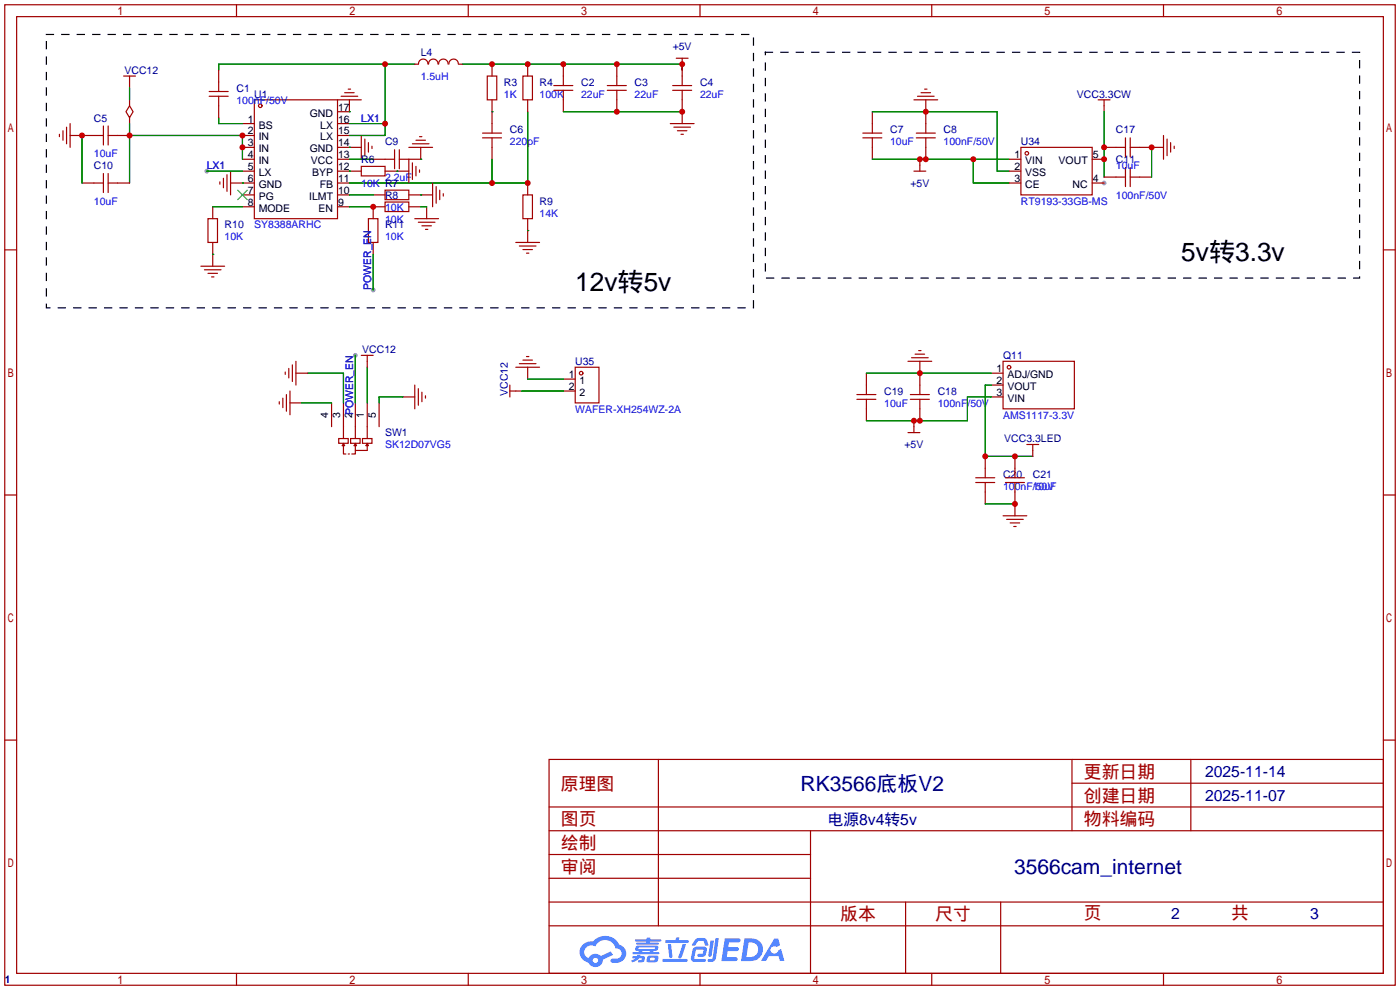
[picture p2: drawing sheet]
<svg xmlns="http://www.w3.org/2000/svg" width="299mm" height="212mm" viewBox="0 0 299 212" stroke-linecap="round" stroke-linejoin="round" font-family="sans-serif">
<g fill="#999">
<circle cx="236" cy="39.1" r=".51"/>
<circle cx="44.2" cy="36.6" r=".51"/>
<circle cx="79.8" cy="62" r=".51"/>
<circle cx="75.9" cy="75.9" r=".51"/>
</g>
<g fill="none" stroke="#a10000" stroke-width=".25">
<path d="M1 1h297.2v209.6h-297.2zM3.6 3.6h292.1v204.4h-292.1zM50.5 1v2.6M100.1 1v2.6M149.6 1v2.6M199.1 1v2.6M248.7 1v2.6M1 53.4h2.6M295.7 53.4h2.5M1 105.8h2.6M295.7 105.8h2.5M1 158.2h2.6"/>
<path d="M295.7 158.2h2.5M117.3 162.3h178.4v45.7h-178.4zM117.3 177.5h178.4M117.3 172.5h178.4M140.7 162.3v35.6M173.2 177.5v30.5M229.1 162.3v15.2M229.1 167.4h66.6M254.5 162.3v15.2M117.3 182.6h55.9M117.3 197.9h178.4M117.3 192.8h178.4"/>
<path d="M117.3 187.7h55.9M193.5 192.8v15.2M213.9 192.8v15.2M50.5 208v2.6M100.1 208v2.6M149.6 208v2.6M199.1 208v2.6M248.7 208v2.6"/>
</g>
<g fill="#5487ff">
<path d="M154.9 200.5h2.7a.48 .48 0 0 1 .7 .5 .48 .48 0 0 1-.7 .4h-1.8l-.2 1h1.9a.43 .43 0 0 1 .4 .5 .43 .43 0 0 1-.4 .4h-2l-.2 1.3h1.7a.45 .45 0 0 1 .6 .1 .45 .45 0 0 1-.2 .6l-3.2 .1z"/>
<path d="M165.5 200.6h.8l.4 1.4-.7 .4a.84 .84 0 0 0-1.2 .2 .84 .84 0 0 0 .3 1.2 .84 .84 0 0 0 1.2-.4v-.3l.6-.3 .7 2.6h-.9l-.3-1.1h-2.1l-.6 1.1h-1.1z"/>
<path d="M151.9 201h.7l-.5 3.2a.36 .36 0 0 1-.4 .3 .36 .36 0 0 1-.3-.3z"/>
<path d="M152.9 200.5h.7l-.6 4.3a1.13 1.13 0 0 1-1.8 .6l.2-.4 .8-.1 .1-.2z"/>
<path d="M148.6 200.8l.6-.3h1a.77 .77 0 0 1 .9 .5l.3 .9-.2 .2h-.5l-.3-.9-.2-.1h-1l-.7 1h-.6v-.2z"/>
<path d="M148.2 202.7l.5-.4h1.7a.81 .81 0 0 1 .7 .5 .81 .81 0 0 1-.2 .9 .81 .81 0 0 1-.9 .8h-.7a.32 .32 0 0 1-.3-.4 .32 .32 0 0 1 .4-.3h.8l.2-.9-1.7 .1-.3 1.9 2.2 .1a.32 .32 0 0 1 .3 .3 .32 .32 0 0 1-.4 .3h-2.3l-.4-.3-.1-.5z"/>
<path d="M141.6 204.9h5a.33 .33 0 0 1 .4 .4 .33 .33 0 0 1-.4 .3h-4.9l-.1-.2z"/>
<path d="M145.9 201.8h.7l-.6 2a.98 .98 0 0 1-.7 1l-.3-.3z"/>
<path d="M142.7 201.8h.7l.3 2.6a.34 .34 0 0 1-.3 .3 .34 .34 0 0 1-.4-.2z"/>
<path d="M142.2 200.9h2.2l.2-.6h.6l-.1 .6h1.8a.32 .32 0 0 1 .3 .3 .32 .32 0 0 1-.4 .3h-4.5l-.1-.1z"/>
<path d="M135.2 204.3h.9l.1-.2h.7l-.1 .2 .9 .1a.82 .82 0 0 1-.6 1.3h-.7v-.5h.6l.1-.4a.68 .68 0 0 0-.9 .4l-1.1 .5-.2-.5 1-.4h-.8z"/>
<path d="M135.8 200.7h2.4l.1-.3h.7l-.1 .4h2.2l.3 .2-.3 .2h-2.2l-.1 .3h1.8l.2 .2-.2 .2h-4.5l-.1-.4h2.1v-.3h-2.2l-.2-.1z"/>
<path d="M159.1 200.5l-.7 4.9h1.7a2.5 2.5 0 0 0 3-2.5 2.5 2.5 0 0 0-3.1-2.4zM160 201.4a1.61 1.61 0 0 1 2 1.4 1.61 1.61 0 0 1-1.8 1.7l-.7 .1z"/>
<path d="M135.9 202.3a.55 .55 0 0 0-.1 .7 .55 .55 0 0 0 .7 .2v.3h-1.3v.4h5.5l.2-.2-.2-.2h-1.2l.2-.3a.7 .7 0 0 0 .9-.2 .7 .7 0 0 0-.1-.9h-4.1zM136.5 202.5h3.3l.2 .1-.2 .3h-3.2zM137.2 203.2h1.7l-.1 .3h-1.5z"/>
<path d="M138.4 204.4a1.05 1.05 0 0 0-.1 1.2 2.91 2.91 0 0 0 2.2-.1 .98 .98 0 0 0 0-1.2l-1.6-.1zM139 204.7h.8l.1 .3-.2 .2h-.8z"/>
<path d="M124.6 201.9a2.23 2.23 0 0 0-.6 2.3 2.23 2.23 0 0 0 1.8 1.5 1.58 1.58 0 0 0 1.7 1 1.58 1.58 0 0 0 1.3-1.6l2.2-1-.5-.8-2.1 1a1.65 1.65 0 0 0-2.6 .5 1.45 1.45 0 0 1-.8-2 1.45 1.45 0 0 1 2-.6l.2 .1a2.3 2.3 0 0 1 2.4-1.4 2.3 2.3 0 0 1 2 1.8 1.12 1.12 0 0 1 1.3 1 1.12 1.12 0 0 1-1.2 1.2h-.7a.45 .45 0 0 0-.5 .4 .45 .45 0 0 0 .4 .5 2.21 2.21 0 0 0 2.3-.6 2.21 2.21 0 0 0 .5-2.2 2.13 2.13 0 0 0-1.4-1.1 3.3 3.3 0 0 0-5.5-.7l-1.2 .1zM126.7 205.3a.57 .57 0 0 1 1.1 0 .57 .57 0 0 1-1.1 0z"/>
</g>
<g fill="none" stroke="#a10000" stroke-width=".25">
<path d="M26.4 16.3h2.6M27.7 16.3v2.5M44.7 19.6h4.1M46.7 15v4.6M73.7 19.8h2M74.4 19.1h.5M88.6 13.7h.8M89.4 13.7a1.01 1.01 0 0 1 1-1.1 1.01 1.01 0 0 1 1.1 1.1M91.6 13.7a1.01 1.01 0 0 1 1-1.1 1.01 1.01 0 0 1 1 1.1M93.7 13.7a1.01 1.01 0 0 1 1.1-1.1 1.01 1.01 0 0 1 1 1.1M95.9 13.7a1.01 1.01 0 0 1 1-1.1 1.01 1.01 0 0 1 1.1 1.1M98 13.7h.8"/>
<path d="M104.1 16.3h2.1v5h-2.1zM105.2 13.7v2.6M111.8 16.3h2v5h-2zM112.8 13.7v2.6M118.4 19.3h4M118.4 18.3h4M120.4 13.7v4.6M120.4 19.3v4.6M129.8 19.3h4.1M129.8 18.3h4.1M131.8 13.7v4.6M131.8 19.3v4.6"/>
<path d="M143.8 19.3h4M143.8 18.3h4M144.5 12.4h2.6M145.8 12.4v5.9M145.8 19.3v7.1M196.8 19.8h2.1M197.6 19.1h.5M12.7 28.7v.5M13.5 27.9v2.1M14.2 27.2v3.5M15 29h7.1M15 26.4v5.1"/>
<path d="M17.5 39.1h4.6M22.1 26.9v4.1M22.1 37.1v4M23.1 29h4.6M23.1 39.1h4.6M23.1 26.9v4.1M23.1 37.1v4M27.7 22.6l.7 1.3-.7 1.2-.8-1.2zM27.7 21.3v1.3M27.7 25.1v1.3M44.7 20.6h4.1M46.7 20.6v4.5"/>
<path d="M47 38.9v.5M47.8 38.1v2M48.5 37.3v3.6M49.3 39.1h5.1M49.3 36.6v5.1M51.8 26.4h2.6M51.8 29h2.6M51.8 31.5h2.6M51.8 34h2.6M51.8 36.6h2.6M54.4 21.3h17.7v25.4h-17.7zM72.1 26.4h2.6"/>
<path d="M72.1 29h2.6M72.1 31.5h5.1M72.1 34h2.6M72.1 36.6h5.1M72.1 39.1h2.6M72.1 21.3h5.1M72.9 20.6h3.6M74.7 21.3v2.6h-2.6M77.2 35.6h5.1v2h-5.1zM77.2 29v5M78 29.7v3.6M78.7 30.5v2"/>
<path d="M79.5 31.2v.6M79.8 34h4.5M82.3 36.6h5.1M84.3 32v4.1M85.3 32v4.1M87.4 31.5h5.1M87.4 34v5.1M88.1 30.7h3.6M88.1 34.8v3.6M88.9 30h2M88.9 35.6v2M89.7 29.2h.5"/>
<path d="M89.7 36.3v.5M89.9 31.5v2.5h-4.6M92.5 39.1v5.1M93.2 39.9v3.5M103.1 29.5h4.1M103.1 28.4h4.1M105.2 21.3v7.1M105.2 29.5v4.5M112.8 21.3v2.6M112.8 39.1v2.6M143.3 26.4h5M144 27.2h3.6"/>
<path d="M144.8 27.9h2M145.5 28.7h.5M184.4 29.5h4.1M184.4 28.4h4.1M186.4 23.9v4.5M186.4 29.5v4.5M195.3 36.6h2.6M195.3 21.3h5.1M195.8 29.5h4.1M195.8 28.4h4.1M196.1 20.6h3.5M196.6 34v2.6"/>
<path d="M197.9 21.3v7.1M197.9 29.5v4.5M215.6 34h2.6M215.6 36.6h2.6M215.6 39.1h2.6M218.2 31.5h15.2v10.2h-15.2zM233.4 34h2.6M233.4 39.1h2.6M234.7 21.3h2.5M236 31.5h4.5M236 21.3v2.6M236 37.8h4.5"/>
<path d="M240.5 29.5v4M240.5 35.8v4.1M241.6 31.5h7.1M241.6 37.8h4.5M241.6 29.5v4M241.6 35.8v4.1M248.7 29v5M249.4 29.7v3.6M250.2 30.5v2M251 31.2v.6M42.9 56.9h5.1M43.7 57.7h3.5"/>
<path d="M44.4 46.7h2.1v5.1h-2.1zM44.4 58.4h2.1M45.2 59.2h.5M45.5 44.2v2.5M45.5 51.8v5.1M51.8 41.7h2.6M51.8 44.2h2.6M72.1 41.7h2.6M72.1 44.2h2.6M78.7 46.7h2.1v5.1h-2.1zM79.8 41.7h2.5M79.8 51.8v2.6"/>
<path d="M82.3 43.2h5.1v2h-5.1zM82.3 40.6h5.1v2.1h-5.1zM82.3 44.2h-2.5v2.5M87.4 41.7h5.1M87.4 44.2h2.5M88.6 46.7h5.1M89.4 47.5h3.6M90.2 48.3h2M90.9 49h.5M91.2 44.2v2.5M94 40.6v2.1M94.7 41.4v.5"/>
<path d="M110.2 51.8h5.1M111 52.6h3.6M111.8 41.7h2v5h-2zM111.8 53.3h2M112.5 54.1h.5M112.8 46.7v5.1M61 79.5v.5M61.7 78.7v2.1M62.5 78v3.5M63.2 79.8h2.6M63.2 77.2v5.1M77.2 75.9h2.6"/>
<path d="M78.5 75.9v2.6M110.2 78.5h5.1M111 77.7h3.6M111.8 77h2M112.5 76.2h.5M112.8 78.5v2.5M122.9 78.5h5.1v7.6h-5.1zM185.2 79.8v4.5M194.1 77.2h5M194.8 76.5h3.6M195.6 75.7h2M196.3 74.9h.5"/>
<path d="M196.6 77.2v7.1M211.8 79.8h2.6M214.4 77.2h15.2v10.2h-15.2zM59.7 85.9v.5M60.5 85.1v2M61.2 84.3v3.6M62 86.1h2.5M62 83.6v5M70.9 86.1v5.1M72.4 93.7h2v1h-2zM73.4 94.7l.3 .5h-.5zM73.4 95.2v1.8h.5"/>
<path d="M73.4 86.1v7.6M74.4 97h.3M74.9 93.7h2.1v1h-2.1zM75.9 94.7l.3 .5h-.5zM75.9 95.2v1.8h-.7M75.9 86.1v7.6M77.5 93.7h2v1h-2zM78.5 94.7l.2 .5h-.5zM78.5 86.1v7.6M78.5 95.2v1.1h-2.6M81 86.1v5.1M86.1 84.8h2.5"/>
<path d="M88.6 82.3v5.1M89.4 83.1v3.5M90.2 83.8v2.1M90.9 84.6v.5M109 83.6h2.5M109 82.3v2.5M120.4 81h2.5M120.4 83.6h2.5M183.1 84.3h4.1M183.1 85.3h4.1M185.2 85.3v4.6M194.1 92.5h2.5"/>
<path d="M194.6 84.3h4M194.6 85.3h4M195.3 89.9v2.6M196.6 85.3v4.6M210.6 97.5v4.6M211.8 84.8h2.6M211.8 82.3h2.6M216.9 97.5v4.6M219.5 95h2.5M220.7 95v2.5M208.5 102.1h4.1M208.5 103.1h4.1"/>
<path d="M210.6 103.1v4.6M214.4 110.2h5.1M214.9 102.1h4M214.9 103.1h4M215.1 111h3.6M215.9 111.8h2M216.7 112.5h.5M216.9 103.1v7.1"/>
<circle cx="55.6" cy="22.6" r=".38"/>
<circle cx="219.5" cy="32.8" r=".38"/>
<circle cx="124.2" cy="79.8" r=".38"/>
<circle cx="215.6" cy="78.5" r=".38"/>
</g>
<path d="M50.8 40.6l2 2.1M52.8 40.6l-2 2.1" fill="none" stroke="#3c3" stroke-width=".25"/>
<g fill="none" stroke="#008700" stroke-width=".25">
<path d="M27.7 18.8v2.5M82.3 13.7v15.3h-7.6M88.6 13.7h-41.9v1.3M98.8 13.7h47v1.3M17.5 29v10.1M27.7 26.4v12.7M27.7 29h24.1v5M44.2 36.6h7.6M46.7 25.1v1.3h5.1M51.8 39.1h.1M74.7 23.9h.1M74.7 31.5h.1"/>
<path d="M74.7 36.6h.1M74.7 26.4h7.6M74.7 34h5.1M84.8 36.6h.1M89.9 34h.1M105.2 23.9h.1M105.2 34v5.1M112.8 23.9v15.2h-38.1M120.4 23.9h25.4M186.4 23.9h26.7v12.7h2.5M186.4 34h29.2M208 34v5.1h7.6"/>
<path d="M236 23.9v13.9M246.1 31.5v6.3M45.5 54.4h.1M45.5 44.2h6.3M74.7 44.2h5.1M74.7 41.7h5.1M79.8 54.4v7.6M89.9 41.7h.1M89.9 44.2h1.3M112.8 49.3h.1M65.8 79.8h7.6v6.3M75.9 75.9v10.2"/>
<path d="M78.5 78.5v7.6M185.2 79.8h26.6M64.5 86.1h6.4M86.1 84.8h-5.1v1.3M111.5 83.6h8.9M112.8 81h7.6M211.8 84.8h-5v5.1h-21.6M211.8 82.3h-1.2v15.2h10.1M210.6 107.7h6.3"/>
</g>
<path d="M9.9 7.4h151.1v58.4h-151.1zM163.6 11.2h127v48.2h-127z" fill="none" stroke="#000" stroke-width=".25" stroke-dasharray="1.5 1.8"/>
<g fill="#c00">
<circle cx="27.7" cy="29" r=".63"/>
<circle cx="51.8" cy="31.5" r=".63"/>
<circle cx="51.8" cy="29" r=".63"/>
<circle cx="17.5" cy="29" r=".63"/>
<circle cx="82.3" cy="26.4" r=".63"/>
<circle cx="82.3" cy="13.7" r=".63"/>
<circle cx="105.2" cy="13.7" r=".63"/>
<circle cx="112.8" cy="13.7" r=".63"/>
<circle cx="120.4" cy="13.7" r=".63"/>
<circle cx="131.8" cy="13.7" r=".63"/>
<circle cx="145.8" cy="13.7" r=".63"/>
<circle cx="105.2" cy="39.1" r=".63"/>
<circle cx="112.8" cy="39.1" r=".63"/>
<circle cx="79.8" cy="44.2" r=".63"/>
<circle cx="131.8" cy="23.9" r=".63"/>
<circle cx="145.8" cy="23.9" r=".63"/>
<circle cx="197.9" cy="34" r=".63"/>
<circle cx="196.6" cy="34" r=".63"/>
<circle cx="208" cy="34" r=".63"/>
<circle cx="197.9" cy="23.9" r=".63"/>
<circle cx="236" cy="34" r=".63"/>
<circle cx="236" cy="31.5" r=".63"/>
<circle cx="246.1" cy="31.5" r=".63"/>
<circle cx="196.6" cy="89.9" r=".63"/>
<circle cx="195.3" cy="89.9" r=".63"/>
<circle cx="196.6" cy="79.8" r=".63"/>
<circle cx="210.6" cy="97.5" r=".63"/>
<circle cx="216.9" cy="97.5" r=".63"/>
<circle cx="216.9" cy="107.7" r=".63"/>
</g>
<g font-size="5.6">
<text x="252.5" y="55.8">5v转3.3v</text>
<text x="122.9" y="62.1">12v转5v</text>
</g>
<g font-size="4.5" fill="#000080">
<text x="171.1" y="169">RK3566底板V2</text>
<text x="216.8" y="186.8">3566cam_internet</text>
</g>
<g font-size="3.8" fill="#a00000">
<text x="231.6" y="166.2">更新日期</text>
<text x="119.9" y="168.8">原理图</text>
<text x="231.6" y="171.3">创建日期</text>
<text x="119.9" y="176.4">图页</text>
<text x="231.6" y="176.4">物料编码</text>
<text x="119.9" y="181.5">绘制</text>
<text x="119.9" y="186.6">审阅</text>
<text x="179.6" y="196.7">版本</text>
<text x="199.9" y="196.7">尺寸</text>
<text x="231.6" y="196.5">页</text>
<text x="263.1" y="196.5">共</text>
</g>
<g font-size="3.4" fill="#000080">
<text x="257.6" y="166.1">2025-11-14</text>
<text x="257.6" y="171.2">2025-11-07</text>
<text x="176.9" y="176.2">电源8v4转5v</text>
<text x="250.3" y="196.3">2</text>
<text x="280" y="196.3">3</text>
</g>
<g font-size="2.2" fill="#000080">
<text x="89.9" y="12">L4</text>
<text x="143.8" y="10.7">+5V</text>
<text x="26.6" y="15.8">VCC12</text>
<text x="50.5" y="19.6">C1</text>
<text x="54.4" y="20.9">U1</text>
<text x="107.7" y="18.3">R3</text>
<text x="115.3" y="18.3">R4</text>
<text x="124.2" y="18.3">C2</text>
<text x="135.6" y="18.3">C3</text>
<text x="149.6" y="18.3">C4</text>
<text x="230.2" y="20.9">VCC3.3CW</text>
<text x="20.1" y="26">C5</text>
<text x="109" y="28.5">C6</text>
<text x="190.2" y="28.5">C7</text>
<text x="201.7" y="28.5">C8</text>
<text x="238.5" y="28.5">C17</text>
<text x="77.2" y="34.9">R6</text>
<text x="82.3" y="31">C9</text>
<text x="218.2" y="31">U34</text>
<text x="238.5" y="34.9">C11</text>
<text x="20.1" y="36.1">C10</text>
<text x="194.6" y="39.9">+5V</text>
<text x="82.3" y="42.5">R8</text>
<text x="115.3" y="43.7">R9</text>
<text x="48" y="48.8">R10</text>
<text x="82.3" y="48.8">R11</text>
<text x="77.4" y="75.5">VCC12</text>
<text x="214.4" y="76.8">Q11</text>
<text x="122.9" y="78">U35</text>
<text x="108.5" y="84.6" transform="rotate(-90 108.5 84.6)">VCC12</text>
<text x="189" y="84.4">C19</text>
<text x="200.4" y="84.4">C18</text>
<text x="82.3" y="93.3">SW1</text>
<text x="193.3" y="95.8">+5V</text>
<text x="214.6" y="94.5">VCC3.3LED</text>
<text x="214.4" y="102.2">C20</text>
<text x="220.7" y="102.2">C21</text>
<text x="1" y="210.1">1</text>
</g>
<g font-size="2.2" fill="#00f">
<text x="89.9" y="17.1">1.5uH</text>
<text x="50.5" y="22.2">100nF/50V</text>
<text x="107.7" y="20.9">1K</text>
<text x="115.3" y="20.9">100K</text>
<text x="124.2" y="20.9">22uF</text>
<text x="135.6" y="20.9">22uF</text>
<text x="149.6" y="20.9">22uF</text>
<text x="77.2" y="26">LX1</text>
<text x="20.1" y="33.6">10uF</text>
<text x="109" y="31">220pF</text>
<text x="190.2" y="31">10uF</text>
<text x="201.7" y="31">100nF/50V</text>
<text x="44.2" y="36.1">LX1</text>
<text x="77.2" y="39.9">10K R7</text>
<text x="82.3" y="38.7">2.2uF</text>
<text x="238.5" y="36.1">10uF</text>
<text x="20.1" y="43.7">10uF</text>
<text x="82.3" y="47.6">10K</text>
<text x="82.3" y="45">10K</text>
<text x="115.3" y="46.3">14K</text>
<text x="218.2" y="43.7">RT9193-33GB-MS</text>
<text x="238.5" y="42.5">100nF/50V</text>
<text x="48" y="51.4">10K</text>
<text x="54.4" y="48.8">SY8388ARHC</text>
<text x="82.3" y="51.4">10K</text>
<text x="79.3" y="62" transform="rotate(-90 79.3 62)">POWER_EN</text>
<text x="122.9" y="88.2">WAFER-XH254WZ-2A</text>
<text x="189" y="86.9">10uF</text>
<text x="200.4" y="86.9">100nF/50V</text>
<text x="214.4" y="89.5">AMS1117-3.3V</text>
<text x="82.3" y="95.8">SK12D07VG5</text>
<text x="214.4" y="104.7">100nF/50V</text>
<text x="220.7" y="104.7">10uF</text>
</g>
<g font-size="2.2">
<text x="72.3" y="23.7">17</text>
<text x="53" y="26.2">1</text>
<text x="53" y="28.7">2</text>
<text x="55.3" y="27.5">BS</text>
<text x="66.2" y="24.9">GND</text>
<text x="68.5" y="27.5">LX</text>
<text x="72.3" y="28.7">15</text>
<text x="72.3" y="26.2">16</text>
<text x="53" y="31.3">3</text>
<text x="53" y="33.8">4</text>
<text x="55.3" y="30">IN</text>
<text x="55.3" y="32.6">IN</text>
<text x="55.3" y="35.1">IN</text>
<text x="66.2" y="32.6">GND</text>
<text x="66.5" y="35.1">VCC</text>
<text x="68.5" y="30">LX</text>
<text x="72.3" y="33.8">13</text>
<text x="72.3" y="31.3">14</text>
<text x="216.8" y="33.8">1</text>
<text x="219.1" y="35.1">VIN</text>
<text x="226.3" y="35.1">VOUT</text>
<text x="233.6" y="33.8">5</text>
<text x="53" y="36.4">5</text>
<text x="53" y="38.9">6</text>
<text x="53" y="41.4">7</text>
<text x="55.3" y="37.6">LX</text>
<text x="55.3" y="40.2">GND</text>
<text x="66.7" y="37.6">BYP</text>
<text x="68.3" y="40.2">FB</text>
<text x="72.3" y="41.4">10</text>
<text x="72.3" y="38.9">11</text>
<text x="72.3" y="36.4">12</text>
<text x="216.8" y="36.4">2</text>
<text x="216.8" y="38.9">3</text>
<text x="219.1" y="37.6">VSS</text>
<text x="219.1" y="40.2">CE</text>
<text x="229.2" y="40.2">NC</text>
<text x="233.6" y="38.9">4</text>
<text x="53" y="44">8</text>
<text x="55.3" y="42.7">PG</text>
<text x="55.3" y="45.3">MODE</text>
<text x="66.1" y="42.7">ILMT</text>
<text x="68.1" y="45.3">EN</text>
<text x="72.3" y="44">9</text>
<text x="121.6" y="80.8">1</text>
<text x="121.6" y="83.4">2</text>
<text x="123.9" y="82.1">1</text>
<text x="213" y="82.1">2</text>
<text x="213" y="79.5">1</text>
<text x="215.3" y="83.4">VOUT</text>
<text x="215.3" y="80.8">ADJ/GND</text>
<text x="70.2" y="89.4" transform="rotate(-90 70.2 89.4)">4</text>
<text x="72.7" y="89.4" transform="rotate(-90 72.7 89.4)">3</text>
<text x="75.2" y="89.4" transform="rotate(-90 75.2 89.4)">2POWER_EN</text>
<text x="77.8" y="89.4" transform="rotate(-90 77.8 89.4)">1</text>
<text x="80.3" y="89.4" transform="rotate(-90 80.3 89.4)">5</text>
<text x="123.9" y="84.6">2</text>
<text x="213" y="84.6">3</text>
<text x="215.3" y="85.9">VIN</text>
</g>
</svg>
